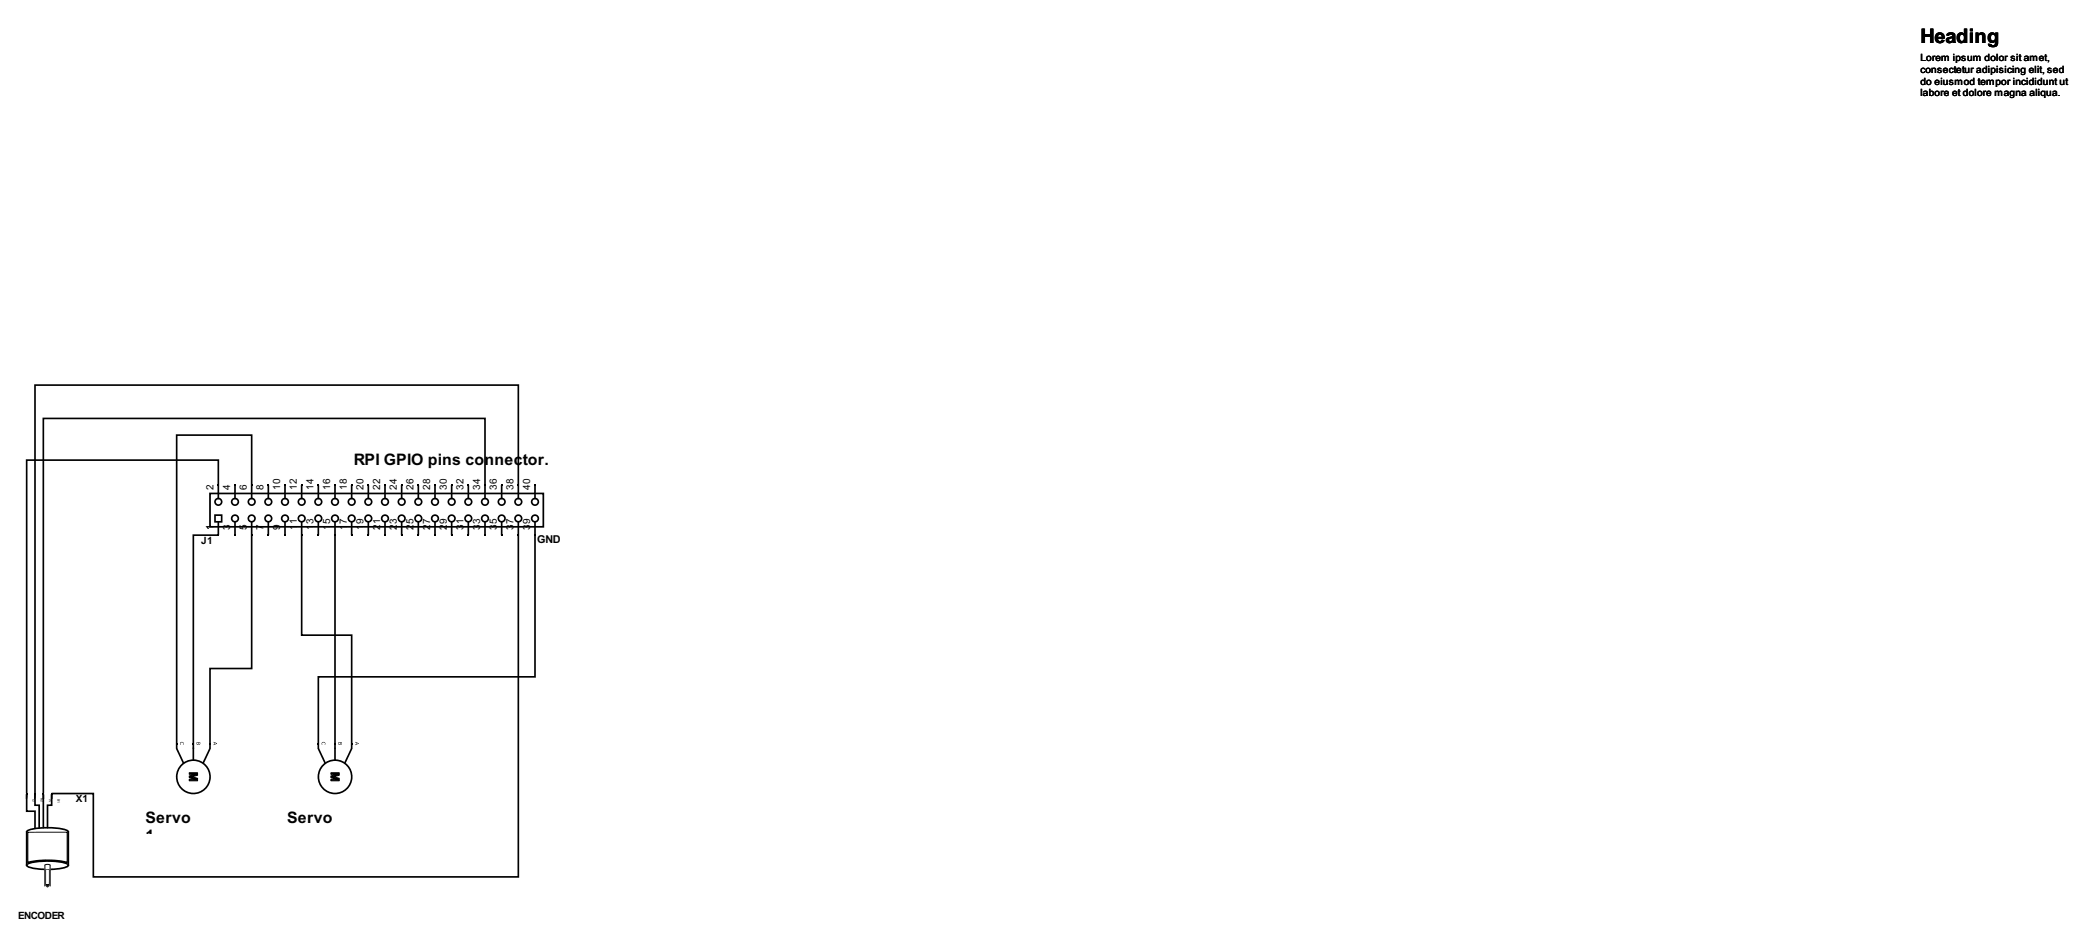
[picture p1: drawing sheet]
<svg xmlns="http://www.w3.org/2000/svg" width="665mm" height="298mm" viewBox="0 0 665 298" stroke-linecap="round" stroke-linejoin="round" font-family="sans-serif">
<path d="M55.8 235.8h.6v.5h-.6zM61.1 235.8h.6v.5h-.6zM66.4 235.8h.6v.5h-.6z" fill="#000"/>
<circle cx="61.4" cy="246.6" r="5.3" fill="#fff"/>
<path d="M56.1 236.3v1.1M56.1 237.7l2.1 4.5M61.4 236.3v1.1M61.4 237.7v3.6M66.7 236.3v1.1M66.7 237.7l-2.1 4.5M61.4 241.4a5.3 5.3 0 0 0-4.7 7.6 5.3 5.3 0 0 0 8.9 .9 5.3 5.3 0 0 0-3.1-8.4l-.8-.1" fill="none" stroke="#000" stroke-width=".53"/>
<g fill="#000">
<path d="M100.8 235.8h.6v.5h-.6zM106.1 235.8h.6v.5h-.6zM111.4 235.8h.5v.5h-.5zM60.1 245.3h2.6v.8l-1.8 .5 1.8 .5v.8h-2.6v-.5h2.1l-2.1-.5v-.5l2.1-.6h-2.1z"/>
<path d="M67.8 235.5l.3 .3v.5l-.3 .3 1.1-.5zM68.2 235.8l.6 .3-.6 .2zM62.4 235.7v.4a.32 .32 0 0 0 .3 .4 .32 .32 0 0 0 .4-.3 .28 .28 0 0 0 .3 .2 .28 .28 0 0 0 .2-.3v-.4zM63.1 235.8h.4l-.1 .5-.2-.1zM62.6 235.8h.4l-.1 .5h-.3zM57.3 235.7l-.1 .5 .2 .3a.45 .45 0 0 1 0-.6 .45 .45 0 0 1 .7 0 .45 .45 0 0 1 0 .6l.2-.2a.6 .6 0 0 0-.2-.7 .6 .6 0 0 0-.8 .1z"/>
</g>
<path d="M60.1 245.3h2.6v.8l-1.8 .5 1.8 .5v.8h-2.6v-.5h2.1l-2.1-.5v-.5l2.1-.6h-2.1z" fill="none" stroke="#000" stroke-width=".32"/>
<circle cx="106.4" cy="246.6" r="5.3" fill="#fff"/>
<path d="M101.1 236.3v1.1M101.1 237.7l2.1 4.5M106.4 237.7v3.7a5.3 5.3 0 0 0-4.7 7.6 5.3 5.3 0 0 0 8.9 .9 5.3 5.3 0 0 0-3.1-8.4l-.8-.1M106.4 236.3v1.1M111.7 236.3v1.1M111.7 237.7l-2.1 4.5" fill="none" stroke="#000" stroke-width=".53"/>
<g fill="#000">
<path d="M69.1 153.8h.5v.5h-.5zM74.4 153.8h.5v.5h-.5zM79.7 153.8h.5v.5h-.5zM85 153.8h.5v.5h-.5zM90.2 153.8h.6v.5h-.6zM95.5 153.8h.6v.5h-.6zM100.8 153.8h.6v.5h-.6zM106.1 153.8h.6v.5h-.6zM111.4 153.8h.5v.5h-.5zM116.7 153.8h.5v.5h-.5zM122 153.8h.5v.5h-.5zM127.3 153.8h.5v.5h-.5z"/>
<path d="M132.6 153.8h.5v.5h-.5zM137.9 153.8h.5v.5h-.5zM143.2 153.8h.5v.5h-.5zM148.5 153.8h.5v.5h-.5zM153.8 153.8h.5v.5h-.5zM159.1 153.8h.5v.5h-.5zM164.3 153.8h.6v.5h-.6zM169.6 153.8h.6v.5h-.6zM69.1 169.6h.5v.6h-.5zM74.4 169.6h.5v.6h-.5zM79.7 169.6h.5v.6h-.5zM85 169.6h.5v.6h-.5z"/>
<path d="M90.2 169.6h.6v.6h-.6zM95.5 169.6h.6v.6h-.6zM100.8 169.6h.6v.6h-.6zM106.1 169.6h.6v.6h-.6zM111.4 169.6h.5v.6h-.5zM116.7 169.6h.5v.6h-.5zM122 169.6h.5v.6h-.5zM127.3 169.6h.5v.6h-.5zM132.6 169.6h.5v.6h-.5zM137.9 169.6h.5v.6h-.5zM143.2 169.6h.5v.6h-.5zM148.5 169.6h.5v.6h-.5z"/>
<path d="M153.8 169.6h.5v.6h-.5zM159.1 169.6h.5v.6h-.5zM164.3 169.6h.6v.6h-.6zM169.6 169.6h.6v.6h-.6zM105.1 245.3h2.6v.8l-1.8 .5 1.8 .5v.8h-2.6v-.5h2.1l-2.1-.5v-.5l2.1-.6h-2.1z"/>
<path d="M112.8 235.5l.3 .3v.5l-.3 .3 1.1-.5zM113.2 235.8l.6 .3-.6 .2zM107.4 235.7v.4a.32 .32 0 0 0 .3 .4 .32 .32 0 0 0 .4-.3 .28 .28 0 0 0 .3 .2 .28 .28 0 0 0 .2-.3v-.4zM108.1 235.8h.4l-.1 .5-.2-.1zM107.6 235.8h.4l-.1 .5h-.3zM102.3 235.7l-.2 .5 .3 .3a.45 .45 0 0 1 0-.6 .45 .45 0 0 1 .7 0 .45 .45 0 0 1 0 .6l.2-.2a.6 .6 0 0 0-.2-.7 .6 .6 0 0 0-.8 .1z"/>
</g>
<path d="M105.1 245.3h2.6v.8l-1.8 .5 1.8 .5v.8h-2.6v-.5h2.1l-2.1-.5v-.5l2.1-.6h-2.1z" fill="none" stroke="#000" stroke-width=".32"/>
<path d="M66.7 156.7h105.9v10.6h-105.9z" fill="#fff"/>
<path d="M66.7 156.7h105.9v10.6h-105.9z" fill="none" stroke="#000" stroke-width=".54"/>
<g fill="none" stroke="#000" stroke-width=".53">
<path d="M69.3 165.7v3.9M74.6 165.7v3.9M79.9 165.7v3.9M85.2 165.7v3.9M90.5 165.7v3.9M95.8 165.7v3.9"/>
<circle cx="74.6" cy="164.6" r="1.06"/>
<circle cx="79.9" cy="164.6" r="1.06"/>
<circle cx="85.2" cy="164.6" r="1.06"/>
<circle cx="90.5" cy="164.6" r="1.06"/>
<circle cx="95.8" cy="164.6" r="1.06"/>
</g>
<path d="M68.3 163.6h2.1v2.1h-2.1z" fill="#fff"/>
<g fill="none" stroke="#000" stroke-width=".53">
<path d="M69.3 154.3v4M74.6 154.3v4M79.9 154.3v4M85.2 154.3v4M90.5 154.3v4M95.8 154.3v4M101.1 154.3v4M106.4 154.3v4M111.7 154.3v4M117 154.3v4M122.3 154.3v4M127.6 154.3v4"/>
<path d="M132.9 154.3v4M138.1 154.3v4M143.4 154.3v4M148.7 154.3v4M154 154.3v4M159.3 154.3v4M164.6 154.3v4M169.9 154.3v4M68.3 163.6h2.1v2.1h-2.1zM69.3 169.9h-7.9v66.2M79.9 169.9v42.4h-13.2v23.8M95.8 169.9v31.8h15.9v34.4"/>
<path d="M101.1 165.7v3.9M106.4 165.7v3.9M106.4 169.9v66.2M111.7 165.7v3.9M117 165.7v3.9M122.3 165.7v3.9M127.6 165.7v3.9M132.9 165.7v3.9M138.1 165.7v3.9M143.4 165.7v3.9M148.7 165.7v3.9M154 165.7v3.9"/>
<path d="M159.3 165.7v3.9M164.6 165.7v3.9M169.9 165.7v3.9M169.9 169.9v45h-68.8v21.2"/>
<circle cx="69.3" cy="159.3" r="1.06"/>
<circle cx="74.6" cy="159.3" r="1.06"/>
<circle cx="79.9" cy="159.3" r="1.06"/>
<circle cx="85.2" cy="159.3" r="1.06"/>
<circle cx="90.5" cy="159.3" r="1.06"/>
<circle cx="95.8" cy="159.3" r="1.06"/>
<circle cx="101.1" cy="159.3" r="1.06"/>
<circle cx="106.4" cy="159.3" r="1.06"/>
<circle cx="111.7" cy="159.3" r="1.06"/>
<circle cx="117" cy="159.3" r="1.06"/>
<circle cx="122.3" cy="159.3" r="1.06"/>
<circle cx="127.6" cy="159.3" r="1.06"/>
<circle cx="132.9" cy="159.3" r="1.06"/>
<circle cx="138.1" cy="159.3" r="1.06"/>
<circle cx="143.4" cy="159.3" r="1.06"/>
<circle cx="148.7" cy="159.3" r="1.06"/>
<circle cx="154" cy="159.3" r="1.06"/>
<circle cx="159.3" cy="159.3" r="1.06"/>
<circle cx="164.6" cy="159.3" r="1.06"/>
<circle cx="169.9" cy="159.3" r="1.06"/>
<circle cx="101.1" cy="164.6" r="1.06"/>
<circle cx="106.4" cy="164.6" r="1.06"/>
<circle cx="111.7" cy="164.6" r="1.06"/>
<circle cx="117" cy="164.6" r="1.06"/>
<circle cx="122.3" cy="164.6" r="1.06"/>
<circle cx="127.6" cy="164.6" r="1.06"/>
<circle cx="132.9" cy="164.6" r="1.06"/>
<circle cx="138.1" cy="164.6" r="1.06"/>
<circle cx="143.4" cy="164.6" r="1.06"/>
<circle cx="148.7" cy="164.6" r="1.06"/>
<circle cx="154" cy="164.6" r="1.06"/>
<circle cx="159.3" cy="164.6" r="1.06"/>
<circle cx="164.6" cy="164.6" r="1.06"/>
<circle cx="169.9" cy="164.6" r="1.06"/>
</g>
<path d="M8.2 251.7h.5v.5h-.5zM10.9 251.7h.5v.5h-.5zM13.5 251.7h.5v.5h-.5zM16.1 251.7h.6v.5h-.6z" fill="#000"/>
<path d="M8.5 252.5v.9z" fill="#fff"/>
<path d="M8.5 252.5v.9" fill="none" stroke="#000" stroke-width=".53"/>
<path d="M11.1 252.5v.9z" fill="#fff"/>
<path d="M11.1 252.5v.9" fill="none" stroke="#000" stroke-width=".53"/>
<path d="M13.8 252.5v.9z" fill="#fff"/>
<path d="M13.8 252.5v.9" fill="none" stroke="#000" stroke-width=".53"/>
<path d="M16.4 252.5v.9z" fill="#fff"/>
<path d="M16.4 252.5v.9" fill="none" stroke="#000" stroke-width=".53"/>
<path d="M8.7 264.1h12.7v9.8a26.6 26.6 0 0 0-12.7 0z" fill="#fff"/>
<path d="M8.7 264.1h12.7v9.8a26.6 26.6 0 0 0-12.7 0z" fill="none" stroke="#000" stroke-width=".53"/>
<path d="M14.4 275.9h1.4v5.1h-1.4z" fill="#fff"/>
<path d="M14.4 275.9h1.4v5.1h-1.4z" fill="none" stroke="#000" stroke-width=".53"/>
<path d="M8.6 263.9a20.9 20.9 0 0 1 11.9-.5l1.2 .7h-13.2z" fill="#fff"/>
<path d="M21.7 264.1a9.9 9.9 0 0 0-6.5-1.3 13.7 13.7 0 0 0-6.6 1.1l-.1 .2" fill="none" stroke="#000" stroke-width=".53"/>
<path d="M8.5 274.5a17.6 17.6 0 0 1 10.1-.9l1 .1a2.85 2.85 0 0 1 2.1 .9l-.1 .3a19.1 19.1 0 0 1-11.9 .6l-1-.5z" fill="#fff"/>
<path d="M14.1 276l-3.5-.3a2.85 2.85 0 0 1-2.1-.9 3.6 3.6 0 0 1 3.2-1.2 20.8 20.8 0 0 1 9.8 .8l.1 .5a10.4 10.4 0 0 1-5.5 1.1" fill="none" stroke="#000" stroke-width=".53"/>
<path d="M21.7 264.1v10.6z" fill="#fff"/>
<path d="M21.7 264.1v10.6" fill="none" stroke="#000" stroke-width=".53"/>
<path d="M8.5 264.1v10.6z" fill="#fff"/>
<path d="M8.5 264.1v10.6" fill="none" stroke="#000" stroke-width=".53"/>
<circle cx="15.1" cy="281.3" r=".26" fill="#fff"/>
<circle cx="15.1" cy="281.3" r=".26" fill="none" stroke="#000" stroke-width=".32"/>
<path d="M14.4 274.6l.7-.2 .8 .3h-1.6z" fill="#fff"/>
<path d="M14.3 274.7a1.25 1.25 0 0 1 1.6 0" fill="none" stroke="#000" stroke-width=".32"/>
<path d="M14.3 274.7v6.6z" fill="#fff"/>
<path d="M14.3 274.7v6.6" fill="none" stroke="#000" stroke-width=".32"/>
<path d="M15.9 274.7v6.6z" fill="#fff"/>
<path d="M15.9 274.7v6.6" fill="none" stroke="#000" stroke-width=".32"/>
<path d="M8.5 252.2v5.4h2.6v5.3z" fill="#fff"/>
<path d="M8.5 252.2v5.4h2.6v5.3" fill="none" stroke="#000" stroke-width=".53"/>
<path d="M13.8 252.2v10.6z" fill="#fff"/>
<path d="M13.8 252.2v10.6" fill="none" stroke="#000" stroke-width=".53"/>
<path d="M11.1 252.2v3.5h1.3v7.1z" fill="#fff"/>
<path d="M11.1 252.2v3.5h1.3v7.1" fill="none" stroke="#000" stroke-width=".53"/>
<path d="M16.4 252.2l-1.3 10.6v-7.1h1.3z" fill="#fff"/>
<path d="M69.3 154v-7.9h-60.8v105.9M79.9 154v-15.9h-23.8v98M154 154v-21.1h-140.2v119.1M164.6 154v-31.7h-153.5v129.7M164.6 169.9v108.5h-135v-26.4h-13.2M16.4 252.2v3.5h-1.3v7.1" fill="none" stroke="#000" stroke-width=".53"/>
<text font-size="6.4" x="609.9" y="13.6">Heading</text>
<g font-size="5">
<text x="112.3" y="147.5">RPI GPIO pins connec</text>
<text x="166.1" y="147.5">tor.</text>
<text x="46.2" y="261.3">Servo</text>
<text x="91.2" y="261.3">Servo</text>
<text x="46.2" y="267.2">1</text>
</g>
<text font-size="3.4" x="170.6" y="172.4">GND</text>
<g font-size="3.2">
<text x="609.9" y="19.5">Lorem iiiipsum dolor sit amet,</text>
<text x="609.9" y="23.2">consectetur adipisicing elit, sed</text>
<text x="609.9" y="19.5">Lorem psum dolor sit amet,</text>
<text x="609.9" y="26.9">do eiusmod ttttempor iiiincididunt ut</text>
<text x="609.9" y="26.9">do eiusmod empor ncididunt ut</text>
<text x="609.9" y="30.6">labore et dolore magna aliqua.</text>
<text x="67.8" y="155.6" transform="rotate(-90 67.8 155.6)">2</text>
<text x="73.1" y="155.6" transform="rotate(-90 73.1 155.6)">4</text>
<text x="78.4" y="155.6" transform="rotate(-90 78.4 155.6)">6</text>
<text x="83.7" y="155.6" transform="rotate(-90 83.7 155.6)">8</text>
<text x="88.9" y="155.6" transform="rotate(-90 88.9 155.6)">10</text>
<text x="94.2" y="155.6" transform="rotate(-90 94.2 155.6)">12</text>
<text x="99.5" y="155.6" transform="rotate(-90 99.5 155.6)">14</text>
<text x="104.8" y="155.6" transform="rotate(-90 104.8 155.6)">16</text>
<text x="110.1" y="155.6" transform="rotate(-90 110.1 155.6)">18</text>
<text x="115.4" y="155.6" transform="rotate(-90 115.4 155.6)">20</text>
<text x="120.7" y="155.6" transform="rotate(-90 120.7 155.6)">22</text>
<text x="126" y="155.6" transform="rotate(-90 126 155.6)">24</text>
<text x="131.3" y="155.6" transform="rotate(-90 131.3 155.6)">26</text>
<text x="136.6" y="155.6" transform="rotate(-90 136.6 155.6)">28</text>
<text x="141.9" y="155.6" transform="rotate(-90 141.9 155.6)">30</text>
<text x="147.2" y="155.6" transform="rotate(-90 147.2 155.6)">32</text>
<text x="152.5" y="155.6" transform="rotate(-90 152.5 155.6)">34</text>
<text x="157.8" y="155.6" transform="rotate(-90 157.8 155.6)">36</text>
<text x="163.1" y="155.6" transform="rotate(-90 163.1 155.6)">38</text>
<text x="168.3" y="155.6" transform="rotate(-90 168.3 155.6)">40</text>
<text x="94.2" y="166.4" transform="rotate(-90 94.2 166.4)">1</text>
<text x="99.5" y="166.4" transform="rotate(-90 99.5 166.4)">3</text>
<text x="104.8" y="166.4" transform="rotate(-90 104.8 166.4)">5</text>
<text x="110.1" y="166.4" transform="rotate(-90 110.1 166.4)">7</text>
<text x="115.4" y="166.4" transform="rotate(-90 115.4 166.4)">9</text>
<text x="120.7" y="166.4" transform="rotate(-90 120.7 166.4)">1</text>
<text x="126" y="166.4" transform="rotate(-90 126 166.4)">3</text>
<text x="131.3" y="166.4" transform="rotate(-90 131.3 166.4)">5</text>
<text x="136.6" y="166.4" transform="rotate(-90 136.6 166.4)">7</text>
<text x="141.9" y="166.4" transform="rotate(-90 141.9 166.4)">9</text>
<text x="147.2" y="166.4" transform="rotate(-90 147.2 166.4)">1</text>
<text x="152.5" y="166.4" transform="rotate(-90 152.5 166.4)">3</text>
<text x="157.8" y="166.4" transform="rotate(-90 157.8 166.4)">5</text>
<text x="163.1" y="166.4" transform="rotate(-90 163.1 166.4)">7</text>
<text x="168.3" y="166.4" transform="rotate(-90 168.3 166.4)">9</text>
<text x="63.9" y="172.8">J1</text>
<text x="67.8" y="168.3" transform="rotate(-90 67.8 168.3)">1</text>
<text x="73.1" y="168.3" transform="rotate(-90 73.1 168.3)">3</text>
<text x="78.4" y="168.3" transform="rotate(-90 78.4 168.3)">5</text>
<text x="83.7" y="168.3" transform="rotate(-90 83.7 168.3)">7</text>
<text x="88.9" y="168.3" transform="rotate(-90 88.9 168.3)">9</text>
<text x="94.2" y="168.3" transform="rotate(-90 94.2 168.3)">1</text>
<text x="99.5" y="168.3" transform="rotate(-90 99.5 168.3)">1</text>
<text x="104.8" y="168.3" transform="rotate(-90 104.8 168.3)">1</text>
<text x="110.1" y="168.3" transform="rotate(-90 110.1 168.3)">1</text>
<text x="115.4" y="168.3" transform="rotate(-90 115.4 168.3)">1</text>
<text x="120.7" y="168.3" transform="rotate(-90 120.7 168.3)">2</text>
<text x="126" y="168.3" transform="rotate(-90 126 168.3)">2</text>
<text x="131.3" y="168.3" transform="rotate(-90 131.3 168.3)">2</text>
<text x="136.6" y="168.3" transform="rotate(-90 136.6 168.3)">2</text>
<text x="141.9" y="168.3" transform="rotate(-90 141.9 168.3)">2</text>
<text x="147.2" y="168.3" transform="rotate(-90 147.2 168.3)">3</text>
<text x="152.5" y="168.3" transform="rotate(-90 152.5 168.3)">3</text>
<text x="157.8" y="168.3" transform="rotate(-90 157.8 168.3)">3</text>
<text x="163.1" y="168.3" transform="rotate(-90 163.1 168.3)">3</text>
<text x="168.3" y="168.3" transform="rotate(-90 168.3 168.3)">3</text>
<text x="24.1" y="254.7">X1</text>
<text x="5.8" y="291.8">ENCODER</text>
</g>
<g font-size="1.1">
<text x="10.3" y="253.5" transform="rotate(90 10.3 253.5)">G</text>
<text x="13" y="253.3" transform="rotate(90 13 253.3)">B2</text>
<text x="15.6" y="253.5" transform="rotate(90 15.6 253.5)">W</text>
<text x="18.3" y="253.5" transform="rotate(90 18.3 253.5)">B1</text>
</g>
</svg>
